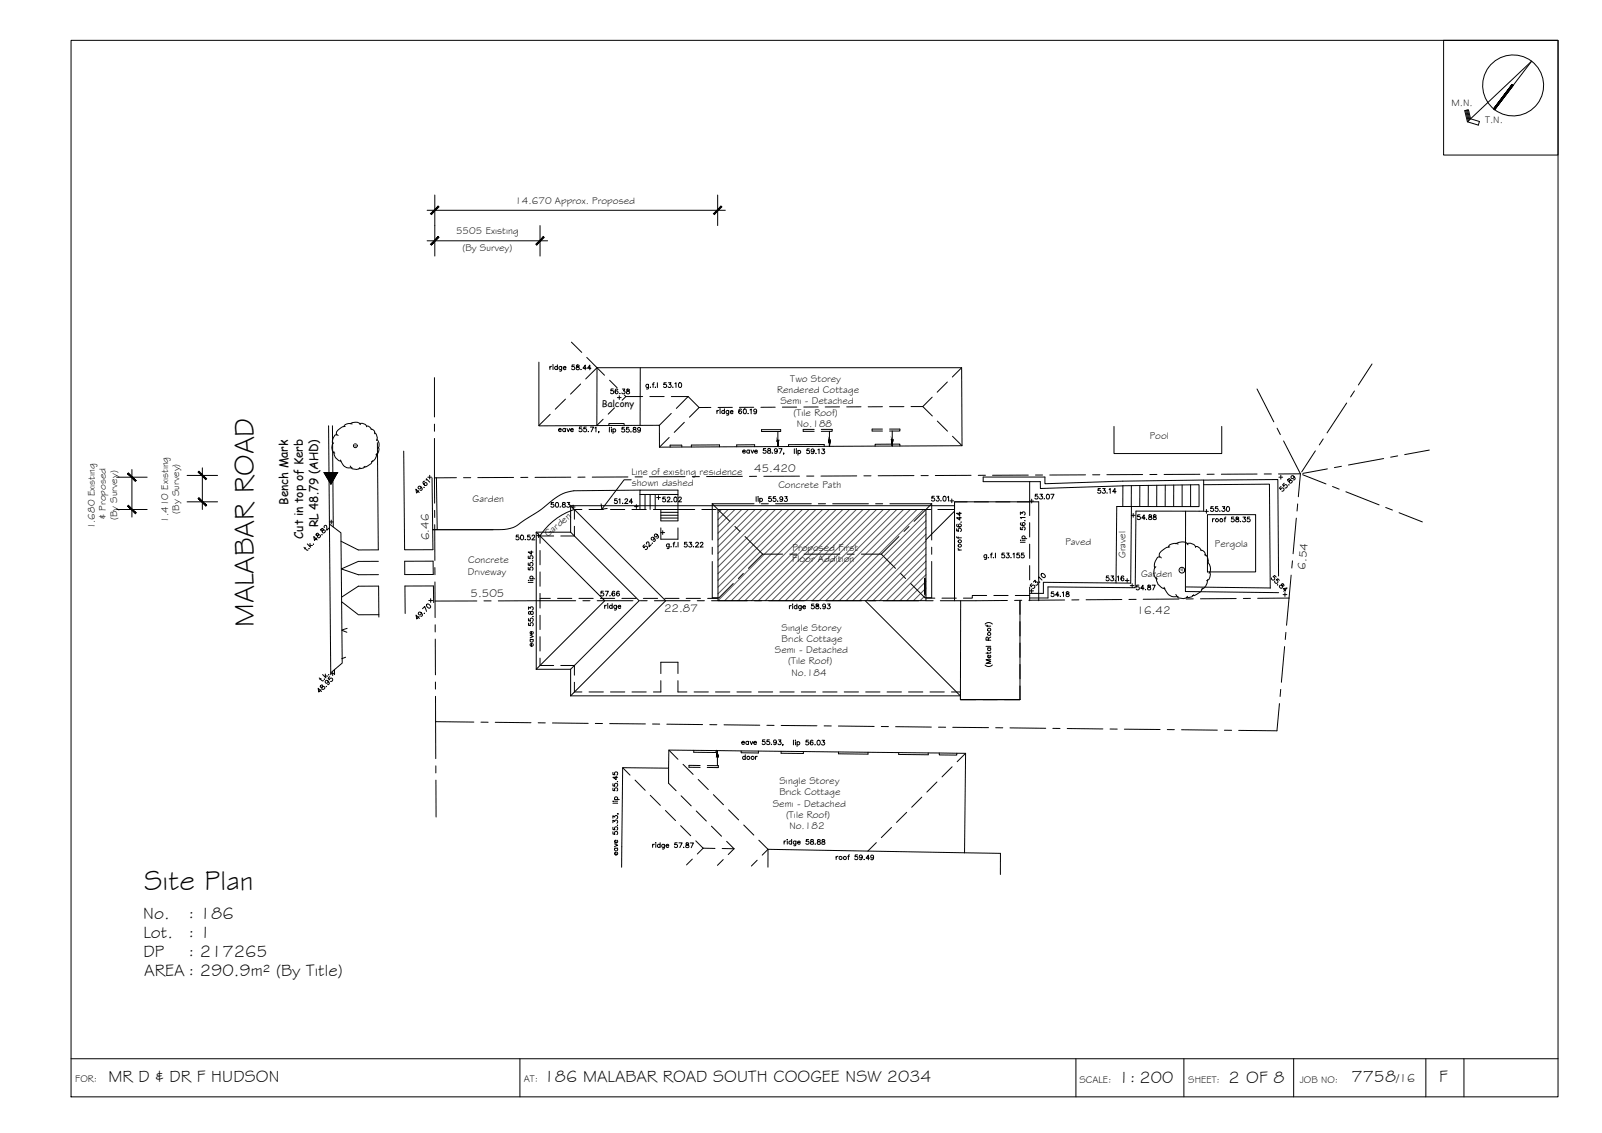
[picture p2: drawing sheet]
<svg xmlns="http://www.w3.org/2000/svg" width="420mm" height="297mm" viewBox="0 0 420 297" stroke-linecap="round" stroke-linejoin="round" font-family="sans-serif">
<!-- layer: HATCH -->
<g fill="none" stroke="#545454" stroke-width=".26">
<path d="M189.2 133.6l-.9 .9M191 133.6l-2.7 2.7M192.8 133.6l-4.5 4.4M194.5 133.6l-6.2 6.2M196.3 133.6l-8 8M198.1 133.6l-9.8 9.7M199.8 133.6l-11.5 11.5M201.6 133.6l-13.3 13.3M203.4 133.6l-15.1 15M205.1 133.6l-16.8 16.8M206.9 133.6l-18.6 18.6M208.7 133.6l-20.4 20.3"/>
<path d="M210.4 133.6l-22.1 22.1M212.2 133.6l-23.9 23.9M214 133.6l-23.9 23.9M215.7 133.6l-23.9 23.9M217.5 133.6l-23.9 23.9M219.3 133.6l-23.9 23.9M221.1 133.6l-23.9 23.9M222.8 133.6l-23.9 23.9M224.6 133.6l-23.9 23.9M226.3 133.6l-23.9 23.9M228.1 133.6l-23.9 23.9M229.9 133.6l-23.9 23.9"/>
<path d="M231.7 133.6l-23.9 23.9M233.4 133.6l-23.9 23.9M235.2 133.6l-23.9 23.9M236.9 133.6l-23.9 23.9M238.7 133.6l-23.9 23.9M240.5 133.6l-23.9 23.9M242.3 133.6l-23.9 23.9M242.9 134.7l-22.8 22.8M242.9 136.5l-21 21M242.9 138.3l-19.2 19.2M242.9 140.1l-17.5 17.4M242.9 141.8l-15.7 15.7"/>
<path d="M242.9 143.6l-13.9 13.9M242.9 145.3l-12.2 12.2M242.9 147.1l-10.4 10.4M242.9 148.9l-8.6 8.6M242.9 150.7l-6.9 6.8M242.9 152.4l-5.1 5.1M242.9 154.2l-3.3 3.3M242.9 155.9l-1.6 1.6"/>
</g>
<!-- layer: BORDER -->
<g fill="none" stroke="#000" stroke-width=".26">
<path d="M18.6 10.6h390v277h-390zM378.6 10.6h30v30.1h-30zM384.4 28.9l.7 2.8M384.6 28.9l.7 2.6M384.9 28.8l.6 2.5M392 28.8l9.7-12.8-16.8 15.9 2.8 .9 .3-1-2.3-.6-.6-2.4-.9 .2 .7 2.9M396.6 22.2l-4.9 6.3M18.6 277.6h390M136.4 277.6v10M282.2 277.6v10M310.5 277.6v10M339.3 277.6v10"/>
<path d="M374 277.6v10M383.9 277.6v10"/>
<circle cx="396.9" cy="22.4" r="8"/>
</g>
<!-- layer: EXISTING -->
<g fill="none" stroke="#000" stroke-width=".26">
<path d="M141.3 94.9v16.7l31.6-.1 .1 5.7M149.9 89.7l2.7 2.7M153.9 93.7l2.7 2.7M156.6 96.4h95.6M156.6 96.4l-3 2.9M156.6 96.4l-.1 15.1 1.7-1.6M156.6 96.4l1.9 2M159.9 99.7l1.9 2M167.9 96.4v15.2M252.2 96.4l.1 20.5-79.3 .3M252.2 96.4l-2.4 2.4M86.2 111.6l.5 65.3"/>
<path d="M87.2 111.6l.2 26.6M99 116l.2 28.2h-5.2l-4.6-2.3M105.9 118.3l.2 25.8h7.4l-.2-18.8M144.3 108.6l-3 3M148.3 104.6l-2.7 2.7M152.3 100.7l-2.7 2.6M161.2 106.9l-1.7 1.7M163.7 111.5v-.5l-4 .1v.5M164.2 104h4.4M170.4 104h3.8M175.5 114.7l-2.5 2.5M176.1 108.4l-3.2 3.1"/>
<path d="M176.1 104h4.4M178.8 117.2v-.5h-3v.5M179.5 110.7l-2.7 2.7M180.5 104l-3.1 3.1M180.5 104l2.9 2.8M183.4 106.8l-2.6 2.6M186.4 106.8h-3M188.7 117.2v-.6l-7.4 .1v.5M192.1 106.8h-3.8M197.7 106.8h-3.8M197.9 117.1v-.5h-4.7v.5M199.7 112.6h5.1v.5h-5.1z"/>
<path d="M203.3 106.8h-3.7M203.8 115.3l.2 .3M204 113.1v4l.3-1.8M205.2 106.7h3.7M213.5 112.6h-2.8v.5h2.8M214.6 106.7h-3.8M215.4 112.6h2.9v.5h-2.9M216.2 117v-.5l-9.4 .1v.5M217.3 115.3l.3 .2M217.5 113.1v3.9l.3-1.7M220.2 106.7h-3.8M225.8 106.7h-3.7"/>
<path d="M231.4 112.5h-2.7v.5h2.7M231.4 106.6l-3.7 .1M233.3 112.5h2.7v.5h-2.7M233.3 106.6h3.8M233.7 115.2l.3 .2M234 113v3.9l.3-1.7M236 116.9v-.5l-6.5 .1v.5M238.9 106.6h3.1M242 106.6l2.5 2.5M244.5 104.1l-2.5 2.5M245.8 110.4l2.7 2.6M248.5 100.2l-2.7 2.6"/>
<path d="M249.8 114.4l2.5 2.5M292.2 111.8v7.1h28.2v-7.1M86.4 137.4l3 2.3 .4 34.1-3.1 2.6M114.5 125.3l.2 13.6M150.6 133.6a16.9 16.9 0 0 0-9 6.9M150.7 138v2.5h-3.6M152.6 133.6h-1.9v2.5M154.5 133.6h3.7M160.1 133.6h3.8M165.7 133.6h3.8M167.8 133.6v-5.1h10v8M167.8 128.5l-17.3 .2a11.1 11.1 0 0 0-6.6 3.3l-2.4 1.9-3.8 2.4a8.8 8.8 0 0 1-6.1 2.5l-18.1 .1h15.8"/>
<path d="M167.8 129.6h10M169.2 129.6v4M170.5 129.6v4M171.4 133.6h10.8M171.8 129.6v4M173.3 133.6v2.9M173.3 138.4v3h4.5v-3M173.3 136.6h4.5M173.3 135.8h4.5M173.3 135.1h4.5M173.3 134.3h4.5M184.1 133.6h3.7"/>
<path d="M189.7 133.6h3.7M195.3 133.6h3.8M201 133.6h3.7M206.6 133.6h3.7M212.2 133.6h3.7M217.8 133.6h3.8M223.5 133.6h3.7M229.1 133.6h3.7M234.7 133.6h3.7M240.3 133.6h3.8M253.6 131.6h-3.3v2h-4.3M255.5 131.6h3.8"/>
<path d="M261.1 131.6h3.8M266.8 131.6h3.3M270.1 126.3v8.9M270.1 137v3.8M294.5 127.4l-21.6 .7-.1-1.8h-14.9v-1.2h16.2v1.7l20.4-.7 21.2-.3v8.2M294.5 132.8v-5.4l20-.3v5.7h-17.8M296.7 127.3v5.5M296.7 132.8h-3.8l-.2 20M296.7 132.8l-.1 20.1-23-.2v2.9h-3.5M298.9 127.3v5.5M301.2 127.2l-.1 5.6M303.4 127.2v5.6"/>
<path d="M305.6 127.2v5.6M307.8 127.2v5.6M310 127.1v5.7M310.9 134v21.1l24.5 .3M312.3 127.1v5.7M314.5 134h-16.6l-.2 20.1-22.9-.2 .1 2.9h-4.8M315.7 127.1l17.2-.2 .2 27.3M315.7 125.9l19.4-.2 .2 25.3M89.6 156.6l4.4-2.9h5.3l.1 8.1M89.6 157.8l4.4 3.4M99.2 147.2h-5.2l-4.5 2 4.5 1.5h5.3M106.1 147.1h7.5v3.5h-7.4z"/>
<path d="M113.7 158v-4.4h-7.5l.1 7.2M141.6 140.5v1.9M141.6 144.3v3.8M141.6 149.9v3.8M141.6 155.6v3.8M141.6 156.9h2.7M141.6 140.5h3.6M146.2 156.9h3.8M151.8 156.9h3.8M157.5 156.9h3.7M163.1 156.9h3.7M168.7 156.9h3.8"/>
<path d="M174.3 156.9h3.8M180 156.9h3.7M185.6 156.9h2.7M242.9 156.8h2.3M247 156.8h3.8M258.8 156.1h-3.8v.7h-2.3M260.7 156.1h3.7M266.3 156.1h3.8M267.5 157.5v3.6M270.1 142.7v3.7M270.1 148.3v3.7M270.1 153.9v3.6"/>
<path d="M310.9 153.9l22.3 .2M87.7 175.6v1.3M89.6 172.7h.1M89.7 165.2l1.3 .6M90.6 172.3l-.8 .3M91 164.7l-1.3 .5M99.4 161.2h-5.3M141.6 161.3v3.8M141.6 166.9v3.8M141.6 172.5v2h3.6M147.1 174.5h3.6v2.5M150.7 178.9v2.5h1.9"/>
<path d="M173.3 176.6v-3h4.5v3M173.3 178.4v3h-1.9M177.8 178.4v3h2.4M267.5 163v3.7M267.5 168.6v3.7M267.5 174.2v3.8M267.5 179.8v3.6h-4.1M154.5 181.4h3.7M160.1 181.4h3.8M165.7 181.4h3.8M175.4 196.7l2.4 2.4M182 196.7v.5l5.8 .1v-.5"/>
<path d="M182 181.4h3.8M187.6 181.4h3.8M187.9 198.5l.3-1.7v3.9M188.1 198.3h.2l.1 .2M193.3 181.4h3.7M194.4 196.9h4.5M198.9 181.4h3.8M204.5 181.4h3.8M204.9 197v.5h5.8v-.5M210.1 181.4h3.8M215.8 181.4h3.7M219.9 197.1v.5l7.8 .1v-.5"/>
<path d="M221.4 181.4h3.8M227 181.4h3.8M232.6 181.4h3.8M235.7 197.3v.5l7.7 .1v-.5M238.3 181.4h3.7M243.9 181.4h3.8M246.3 197.4v.5l4.6 .1 .1-.5M249.5 181.4h2.4v2h4.1M253.2 197.5l-2.2 2.2M257.8 183.4h3.8M163.3 201.3l1.9 1.9M166.6 204.5l2.6 2.7"/>
<path d="M170.5 208.5l2.7 2.7M174.5 212.5l2.7 2.6M175.4 201.4v4l1.9 1.9M178.5 216.5l2.7 2.6M178.6 208.6l2.7 2.7M179.1 200.4l2.7 2.6M182.6 212.6l2.7 2.7M183.1 204.4l2.7 2.6M183.6 200.7h-2.9v.5h2.9M185.5 200.7h2.9v.5h-2.9M186.6 216.6l2.6 2.6M187.1 208.3l2.6 2.7"/>
<path d="M191.1 212.3l2.6 2.7M195.1 216.3l2.6 2.6M233.8 216.9l-2.7 2.7M237.8 213l-2.7 2.6M241.8 209l-2.7 2.6M245.7 205l-2.6 2.7M249.7 201l-2.6 2.7M181.6 225.2l-1.5 1.6M182.5 220.4l1.9 2M184.4 222.4h3.1M184.4 222.4l-1.5 1.5M189.4 222.5h3.1"/>
<path d="M189.7 225.4l-1.5 1.5M190.6 220.6l1.9 1.9M192.5 222.5l-1.5 1.5M198.6 225.5l-1.5 1.5M199 220.3l2.4 2.4M201.4 222.7l51.6 .9M201.4 222.7v4.6M201.4 222.7l-1.5 1.5M229.8 220.9l-2.2 2.2M253 223.6l.2-26.1-54.3-.6v.5h-4.5v-.5l-19-.2v4.7l-12.1-.1-.3 26.1M253 223.6l9.4 .1v5.6"/>
</g>
<!-- layer: ROOFPLAN EXIST. -->
<g fill="none" stroke="#000" stroke-width=".26">
<path d="M140.6 139.5v36M140.6 139.5h9.1M140.6 139.5l18 18-18 18M149.7 132.6v6.9M149.7 132.6h100.6M149.7 139.5l17.9 18-17.9 18M149.7 132.6l24.9 24.9-24.9 24.9M250.3 134l-7.4 7.5M226.9 157.5l25 24.9M252 157.5l-.1 25.9h15.6v-25.9M272.4 157.5v-25.9h-22.1v25.9M140.6 175.5h9.1"/>
<path d="M149.7 175.5v6.9M149.7 182.4h102.2M251.9 183.4h15.6"/>
</g>
<!-- layer: NEWWORK -->
<path d="M188.3 133.6h54.6v23.9h-54.6z" fill="none" stroke="#000" stroke-width=".26"/>
<!-- layer: STAIRS -->
<path d="M242.6 155.8v-4.2v4.2" fill="none" stroke="#000" stroke-width=".26"/>
<!-- layer: BOUNDARY -->
<g fill="none" stroke="#000" stroke-width=".26">
<path d="M113.9 99v10.3M359.8 95.4l-3.5 5.5M113.9 111.2v1.9M113.9 114.9v10.4M329.7 102l4.4 8.6M334.9 112.3l.9 1.6M336.6 115.6l4.5 8.6M345 118.2l-3.6 5.5M347 115.1l-1 1.5M353.2 105.7l-5.1 7.8M355.2 102.5l-1 1.6M366.6 119.5l-1.9 .4"/>
<path d="M374.9 118l-6.5 1.2M113.9 125.3l.1 6.6M114 133.8v1.9M114 137.6l.1 9.3M119.7 125.2l-5.8 .1M121.6 125.2h1.9M134.7 125.2h-9.4M138.4 125.2h-1.8M149.7 125.1l-9.4 .1M153.4 125.1h-1.8M164.7 125l-9.4 .1M166.6 125h1.9"/>
<path d="M179.7 125h-9.4M181.6 125h1.8M194.7 124.9h-9.4M198.4 124.9h-1.8M209.7 124.8l-9.4 .1M211.6 124.8h1.9M224.7 124.8h-9.4M226.6 124.7h1.8M239.7 124.7h-9.4M241.6 124.7h1.8M254.7 124.6l-9.4 .1M258.5 124.6h-1.9"/>
<path d="M269.7 124.6h-9.4M271.6 124.5h1.8M284.7 124.5h-9.4M286.6 124.5h1.8M299.7 124.4l-9.4 .1M303.4 124.4h-1.8M314.7 124.3l-9.4 .1M318.4 124.3h-1.8M329.7 124.3h-9.4M331.6 124.3h1.8M340 135.8l-.9 9.4M340.3 132.1l-.1 1.9"/>
<path d="M341.1 124.2l-5.8 .1M341.1 124.2l-.6 6M341.6 124.5l6.2 2.4M348.1 122.9l-6.4 1.2M349.5 127.5l1.7 .7M351.8 122.3l-1.8 .3M353 128.9l8.7 3.5M362.9 120.2l-9.2 1.7M363.4 133l1.8 .7M366.9 134.4l6.1 2.4M114.1 148.8v1.9M114.1 152.6v9.3"/>
<path d="M125.1 157.6h-11M126.9 157.5h1.9M151 157.5h-20.3M152.9 157.5h1.8M156.6 157.5h9.4M167.9 157.5h1.8M171.6 157.5h9.4M182.9 157.5h1.8M186.6 157.5h9.4M197.9 157.5h1.8M201.6 157.5h9.4M212.9 157.5h1.8"/>
<path d="M216.6 157.5h9.4M227.9 157.5h1.9M231.6 157.5h9.4M242.9 157.5h1.8M264.2 157.4l-17.6 .1M268 157.4h-1.9M279.2 157.3l-9.4 .1M283 157.3h-1.9M294.2 157.2h-9.4M298 157.1l-1.9 .1M309.2 157l-9.4 .1M313 157h-1.9"/>
<path d="M324.2 156.9l-9.4 .1M328 156.9h-1.9M338.1 156.8l-8.3 .1M338.6 150.8l-1.2 13.1M339 147l-.2 1.9M114.1 163.8v1.9M114.2 167.5v9.4M114.2 178.8v1.9M336.9 169.5l-.8 9.4M337.3 165.8l-.2 1.9M114.2 182.6v6.6M114.2 189.2l10.1 .1"/>
<path d="M114.2 189.2l.1 9.7M126.1 189.3h1.9M129.9 189.4l9.4 .1M141.1 189.5h1.9M144.9 189.5l9.4 .1M156.1 189.7h1.9M159.9 189.7l9.4 .1M171.1 189.8h1.9M174.9 189.9l9.4 .1M186.1 190h1.9M189.9 190l9.4 .1M201.1 190.2h1.9"/>
<path d="M204.9 190.2l9.4 .1M216.1 190.3h1.9M219.9 190.3l9.4 .2M231.1 190.5h1.9M234.9 190.5l9.4 .1M246.1 190.6l1.9 .1M249.9 190.7l9.4 .1M261.1 190.8h1.9M264.9 190.8l9.4 .1M276.1 191h1.9M279.9 191l9.3 .1M291.1 191.1h1.9"/>
<path d="M294.9 191.2l9.4 .1M306.1 191.3h1.9M309.9 191.3l9.4 .1M321.1 191.4l1.9 .1M335.6 184.5l-.7 7.1-10-.1M335.9 180.7l-.2 1.9M114.3 200.8v1.8M114.3 204.5l.1 9.7"/>
</g>
<!-- layer: ROOFPLAN NEW -->
<g fill="none" stroke="#000" stroke-width=".26">
<path d="M186.8 132.1h11M186.8 132.1v9.5M186.8 132.1l4.6 4.6M192.8 138l1.3 1.3M199.7 132.1h1.8M203.4 132.1h9.4M214.6 132.1h1.9M218.4 132.1h9.4M229.6 132.1h1.9M233.4 132.1h11M238.4 138l-1.3 1.3M244.4 132.1v9.5"/>
<path d="M244.4 132.1l-4.7 4.6M186.8 143.5v1.8M186.8 147.2v9.5h1.8l3.7-3.7M195 150.3l-1.4 1.4M195.4 140.7l4.6 4.6M200 145.3l-3.7 3.7M200 145.3h5.3M207.1 145.3h1.9M210.9 145.3h9.4M222.2 145.3h1.8M225.9 145.3h5.2M231.1 145.3l3.8 3.7"/>
<path d="M235.8 140.7l-4.7 4.6M236.2 150.3l1.3 1.4M244.4 143.5v1.8M244.4 147.2v9.5h-1.8l-3.7-3.7"/>
</g>
<!-- layer: 0 -->
<path d="M157.7 132.1l.1 1.4 1.4-.2M165.5 125.8h-1.8l-5.9 7.7" fill="none" stroke="#000" stroke-width=".26"/>
<!-- layer: BORDER -->
<g fill="#000" stroke="#000" stroke-width=".26">
<path d="M396.8 22.4l-4.8 6.4-.2-.2zM396.8 22.4l-4.8 6.4z"/>
<path d="M396.6 22.2l-4.8 6.4 5-6.2zM396.6 22.2l-4.8 6.4z"/>
</g>
<!-- layer: DIMENSION -->
<path d="M112 55.1h78.2M114 51.1v16M141.6 59.1v8M188.2 51.1v8M112 63.1h31.6M30.6 133.6h8M30.6 125.1h8M34.6 123.1v12.5M49.1 131.6h8M49.1 124.6h8M53.1 122.7v10.9" fill="none" stroke="#000" stroke-width=".26"/>
<!-- layer: 0 -->
<g fill="#000" stroke="#000" stroke-width=".26">
<path d="M114.9 54l-1.8 2.2 2-2zM112.9 56l2-2-1.8 2.2z"/>
<path d="M187.1 56l.2 .2 1.8-2.2zM189.1 54l.2 .2-2 2z"/>
<path d="M114.9 62l-1.8 2.2 2-2zM112.9 64l2-2-1.8 2.2z"/>
<path d="M140.5 64l.2 .2 1.8-2.2zM142.5 62l.2 .2-2 2z"/>
<path d="M33.7 132.5l-.2 .2 2.2 1.8zM33.5 132.7l2.2 1.8-.2 .2z"/>
<path d="M33.5 124.2l2 2 .2-.2zM33.7 124l2 2-2.2-1.8z"/>
<path d="M52 130.7l2.2 1.8-2-2zM52 130.7l2.2 1.8-.2 .2z"/>
<path d="M52 123.8l2 1.9 .2-.2zM52 123.8l.2-.3 2 2z"/>
</g>
<!-- layer: VEGE_01 -->
<g fill="none" stroke="#000" stroke-width=".26">
<circle cx="93.2" cy="116.9" r=".5"/>
<circle cx="310" cy="149.5" r=".75"/>
</g>
<!-- layer: BLD_01 -->
<path d="M316.7 134.9h12.6v15h-12.6z" fill="none" stroke="#000" stroke-width=".26"/>
<!-- layer: VEGSPREAD -->
<g fill="none" stroke="#000" stroke-width=".26">
<path d="M87.5 116.1a1.77 1.77 0 0 0 .3 2.7M87.6 118.4a2.4 2.4 0 0 0 1.9 2.5M88.7 114.2l-.2-.2-.7 .1a2.16 2.16 0 0 0-.5 2.2M90.5 111.8a2.72 2.72 0 0 0-2.3 1.9l.1 .3M91.8 111.1l.3-.2a1.68 1.68 0 0 1 2.4 .4M92.4 111.2l-.6-.2a1.43 1.43 0 0 0-1.6 .8M94.3 111.1a1.43 1.43 0 0 1 1.8 .6l.1 .2M96.2 111.7l.9 .4 .3 .5M97.3 112.5a1.03 1.03 0 0 1 1 1.2M98.2 113.4a1.61 1.61 0 0 1 .5 2.1M98.8 118.9a2.15 2.15 0 0 1-1.4 2.2M98.9 115.1a1.81 1.81 0 0 1 .2 2.4"/>
<path d="M99.2 117.3a1.34 1.34 0 0 1-.6 1.8M89.3 120.6l.1 .3a2.43 2.43 0 0 0 3 1.8M91.8 122.2a1.29 1.29 0 0 0 1.7 .9l.6-.1 .3-.4M95.8 122.3a1.72 1.72 0 0 1-1.7 .5M97.7 120.8a2.63 2.63 0 0 1-2.3 1.6M303.2 148.6a2.16 2.16 0 0 0 .3 3.2M303.2 151.3a3 3 0 0 0 2.3 3.1M304.6 146.3l-.2-.3h-.6a2.5 2.5 0 0 0-.9 2.9M305.3 154l.1 .4a2.96 2.96 0 0 0 3.6 2M306.8 143.4a3.1 3.1 0 0 0-2.7 1.7v.9M308.3 142.6a3.1 3.1 0 0 1 3-.2l.3 .4M308.4 155.8l.6 .9a2 2 0 0 0 2.5-.4"/>
<path d="M309 142.6h-.3a1.86 1.86 0 0 0-2.3 .8M311.3 142.6a1.7 1.7 0 0 1 2.2 .6l.1 .3M313.1 155.9a1.9 1.9 0 0 1-2 .7M313.6 143.2a1.66 1.66 0 0 1 1.5 1.2M314.9 144.2a1.25 1.25 0 0 1 1.2 1.5M315.4 154.2a3.2 3.2 0 0 1-2.7 1.9M316 145.3a1.92 1.92 0 0 1 .7 2.5M316.7 152a2.59 2.59 0 0 1-1.6 2.5M316.8 147.4a2.18 2.18 0 0 1 .3 2.9M317.3 150a1.63 1.63 0 0 1-.8 2.2"/>
</g>
<!-- layer: VEGE_01 -->
<g fill="none" stroke="#b88a5c" stroke-width=".26">
<path d="M93 116.9h.1M93.1 116.9h.1M93.2 116.9h.1M93.2 116.8h.1M93.3 117h.1M93.3 116.9h.1M93.3 116.7h.1M93.4 116.9h.1M309.7 149.5h.1M309.8 149.5h.1M309.9 149.5h.1M310 149.5h.1"/>
<path d="M310 149.6h.1M310.1 149.5h.1M310.1 149.7h.1M310.1 149.3h.1M310.2 149.5h.1"/>
<circle cx="93.2" cy="116.9" r=".03"/>
<circle cx="310" cy="149.5" r=".03"/>
</g>
<!-- layer: TEXT -->
<g fill="none" stroke="#000" stroke-width=".26">
<path d="M144.2 96v.9M144.7 96l-.5 .4M145 95.7h.1M145 96v.9M146.2 96.2a.4 .4 0 0 0-.6 0 .4 .4 0 0 0 0 .6 .4 .4 0 0 0 .6-.1M146.2 95.6v1.3M147.3 96.1l-.1 1.1-.4 .1M147.3 96.3a.4 .4 0 0 0-.6-.1 .4 .4 0 0 0 0 .6 .4 .4 0 0 0 .6-.1M147.7 96.4h.7a.4 .4 0 0 0-.6-.2 .4 .4 0 0 0 0 .7 .4 .4 0 0 0 .6-.2M150.7 95.7h-.6l-.1 .5a.44 .44 0 0 1 .7 0 .44 .44 0 0 1-.1 .7 .44 .44 0 0 1-.7-.2M151.2 95.8v.3l.7 .4a.41 .41 0 0 1-.4 .5 .41 .41 0 0 1-.4-.5l.8-.5-.2-.3zM152.4 96.8v.1"/>
<path d="M153.8 96.5h-.9l.6-.8v1.3M155 96.5h-.9l.6-.8v1.3M146.5 112.7h.7a.35 .35 0 0 0-.3-.4 .35 .35 0 0 0-.4 .4l.3 .4 .4-.1M148.3 112.5a.4 .4 0 0 0-.6 0 .4 .4 0 0 0 0 .5 .4 .4 0 0 0 .6 0M148.3 112.3v.9M148.7 112.3l.3 .9 .4-.9M149.7 112.7h.7a.35 .35 0 0 0-.4-.4 .35 .35 0 0 0-.3 .4l.1 .4 .6-.1M152.6 111.9h-.6l-.1 .6a.44 .44 0 0 1 .7 0 .44 .44 0 0 1-.1 .6 .44 .44 0 0 1-.6-.1M153.8 112h-.6l-.1 .5a.44 .44 0 0 1 .7 0 .44 .44 0 0 1-.1 .6 .44 .44 0 0 1-.7-.1M154.3 113.1h.1M154.8 112h.9l-.6 1.2M156 112.2l.3-.2v1.2"/>
<path d="M157.1 113.2l-.1 .3M159.8 112v1.3M160.3 112.1h.1M160.4 112.4v.9M160.8 112.6a.4 .4 0 0 1 .6-.1 .4 .4 0 0 1 0 .6 .4 .4 0 0 1-.6 0M160.8 112.4v1.3M163.8 112h-.6l-.1 .6a.44 .44 0 0 1 .7 0 .44 .44 0 0 1-.1 .6 .44 .44 0 0 1-.7-.2M164.9 112h-.6v.6a.45 .45 0 0 1 .7 0 .45 .45 0 0 1-.1 .6 .45 .45 0 0 1-.7-.2M165.5 113.2h.1M166.1 112.1v.4a.51 .51 0 0 1 .6 .1 .51 .51 0 0 1 0 .7l-.6-.1a.52 .52 0 0 1 .1-.6 .52 .52 0 0 1 .5-.1v-.4zM168 112.5a.39 .39 0 0 1-.5 .3 .39 .39 0 0 1-.2-.6 .39 .39 0 0 1 .6 0l-.1 1.1-.5-.2M170.1 100.7l-.1 1.2-.4 .1"/>
<path d="M170.1 100.9a.39 .39 0 0 0-.6 0 .39 .39 0 0 0 0 .6 .39 .39 0 0 0 .6-.1M170.6 101.5h.1M171.1 100.7h.4M171.6 100.3l-.3 .3v1M171.9 101.5h.1M172.4 100.3v1.3M174.7 100.3h-.6v.6a.44 .44 0 0 1 .6 0 .44 .44 0 0 1 0 .6 .44 .44 0 0 1-.7-.1M175.3 100.3h.7l-.4 .5a.42 .42 0 0 1 .3 .7 .42 .42 0 0 1-.7-.1M176.5 101.5h.1M177 100.6l.3-.3v1.3M178.1 100.4l.2-.1a.6 .6 0 0 1 .5 .7 .6 .6 0 0 1-.7 .5l-.1-.5zM188 107.6v.8"/>
<path d="M188.5 107.6h-.3l-.2 .3M188.8 107.2h.1M188.9 107.6v.8M190 107.8a.39 .39 0 0 0-.6-.1 .39 .39 0 0 0 0 .6 .39 .39 0 0 0 .6 0M190 107.2v1.2M191.1 107.6v1.1l-.5 .1M191.1 107.8a.4 .4 0 0 0-.6-.1 .4 .4 0 0 0 0 .6 .4 .4 0 0 0 .6 0M191.5 108h.7a.35 .35 0 0 0-.3-.4 .35 .35 0 0 0-.4 .4l.3 .5 .4-.2M194.5 107.4l-.1-.1a.57 .57 0 0 0-.7 .5 .57 .57 0 0 0 .6 .6 .39 .39 0 0 0 0-.7 .39 .39 0 0 0-.6 .3M194.8 118.3h.7a.39 .39 0 0 0-.6-.3 .39 .39 0 0 0-.1 .6l.3 .2 .4-.2M195.1 107.3a.6 .6 0 0 1 .7 .5 .6 .6 0 0 1-.5 .7l-.4-.6zM196.2 108.4h.1"/>
<path d="M196.5 118.2a.39 .39 0 0 0-.5-.1 .39 .39 0 0 0 0 .6 .39 .39 0 0 0 .5-.1M196.5 118v.8M196.7 107.5l.3-.3v1.3M197 118l.3 .8 .4-.8M197.9 118.4h.7a.39 .39 0 0 0-.5-.4 .39 .39 0 0 0-.1 .7l.2 .1 .4-.1M198.4 107.7a.39 .39 0 0 1-.5 .3 .39 .39 0 0 1-.2-.6 .39 .39 0 0 1 .7 0l-.1 1.1-.6-.2M200.8 117.6h-.6v.5a.44 .44 0 0 1 .6 0 .44 .44 0 0 1 0 .7 .44 .44 0 0 1-.7-.2M201.4 117.7v.3a.51 .51 0 0 1 .6 .2 .51 .51 0 0 1 0 .6h-.6a.51 .51 0 0 1 0-.6 .51 .51 0 0 1 .6-.2v-.3zM202.6 118.7v.1M203.9 118a.38 .38 0 0 1-.6 .3 .38 .38 0 0 1-.1-.6 .38 .38 0 0 1 .6 .1l-.1 1-.6-.1M204.3 117.6h.8l-.6 1.3M205.6 118.8l-.1 .3"/>
<path d="M208.3 117.7v1.2M208.8 117.7h.1M208.9 118.1v.8M209.3 118.3a.4 .4 0 0 1 .6-.1 .4 .4 0 0 1 0 .6 .4 .4 0 0 1-.6-.1M209.3 118.1v1.2M212.3 117.7h-.6l-.1 .5a.44 .44 0 0 1 .7 0 .44 .44 0 0 1-.1 .7 .44 .44 0 0 1-.7-.2M213.5 118.1a.39 .39 0 0 1-.5 .4 .39 .39 0 0 1-.2-.7 .39 .39 0 0 1 .7 .1v.2a.58 .58 0 0 1-.5 .8l-.2-.1M214 118.8v.1M214.5 117.9l.3-.2v1.2M215.6 117.7h.6l-.3 .5a.42 .42 0 0 1 .3 .7 .42 .42 0 0 1-.7-.2M145.2 131.7h-.6l-.1 .6a.44 .44 0 0 1 .7-.1 .44 .44 0 0 1-.1 .7 .44 .44 0 0 1-.6-.1M145.8 131.8a.57 .57 0 0 1 .7 .6 .57 .57 0 0 1-.7 .5l-.1-.4z"/>
<path d="M146.9 132.9h.1M147.6 131.8v.4l.7 .4a.41 .41 0 0 1-.4 .4 .41 .41 0 0 1-.4-.4l.7-.6v-.2zM148.8 131.7h.6l-.3 .5a.42 .42 0 0 1 .3 .7 .42 .42 0 0 1-.8-.1M161.8 130.8h-.6v.5a.44 .44 0 0 1 .6 0 .44 .44 0 0 1-.1 .7 .44 .44 0 0 1-.6-.2M162.3 131l.3-.2v1.2M163.3 131.9l.1 .1M163.9 131.1l.1-.3h.4l.2 .3-.8 .9h.9M165.9 131.6h-.9l.6-.8v1.2M174.5 130.3h-.6l-.1 .6a.43 .43 0 0 1 .7 0 .43 .43 0 0 1-.1 .6 .43 .43 0 0 1-.6-.2M175 130.6l.1-.2 .4-.1 .2 .4-.8 .9h.9M176.2 131.5h.1M176.9 130.4a.58 .58 0 0 1 .7 .6 .58 .58 0 0 1-.7 .5l-.2-.5z"/>
<path d="M178 130.6l.1-.2 .4-.1 .2 .4-.8 .9h.9M198.3 130.2v1.3M198.8 130.3h.1M198.8 130.6v.9M199.3 130.8a.4 .4 0 0 1 .6-.1 .4 .4 0 0 1 0 .6 .4 .4 0 0 1-.6 0M199.3 130.6v1.3M202.2 130.2h-.6v.6a.44 .44 0 0 1 .7 0 .44 .44 0 0 1-.1 .6 .44 .44 0 0 1-.7-.2M203.4 130.2h-.6v.6a.44 .44 0 0 1 .6 0 .44 .44 0 0 1 0 .6 .44 .44 0 0 1-.7-.2M204 131.4h.1M205.3 130.6a.39 .39 0 0 1-.5 .4 .39 .39 0 0 1-.2-.6 .39 .39 0 0 1 .6 0l-.1 1-.5-.1M205.8 130.2h.7l-.4 .5a.41 .41 0 0 1 .3 .7 .41 .41 0 0 1-.7-.2M245 130.1h-.6v.6a.45 .45 0 0 1 .7-.1 .45 .45 0 0 1-.1 .7 .45 .45 0 0 1-.7-.2"/>
<path d="M245.6 130.1h.7l-.4 .5a.41 .41 0 0 1 .3 .7 .41 .41 0 0 1-.7-.2M246.8 131.2v.1M247.5 130.2a.62 .62 0 0 1 .7 .4 .62 .62 0 0 1-.4 .8l-.4-.3zM248.5 130.4l.3-.3v1.3M250.9 138.6v.6l.5 .1a.45 .45 0 0 1 0-.7 .45 .45 0 0 1 .7 .1 .45 .45 0 0 1-.2 .6M251.1 137.4l-.2 .1a.58 .58 0 0 0 .6 .7 .58 .58 0 0 0 .6-.7 .4 .4 0 0 0-.7 .1 .4 .4 0 0 0 .3 .5M251.7 135.5v.8l-.8-.5h1.2M251.7 134.3v.9l-.8-.6h1.2M252.1 136.8l-.1 .1M267.6 138.2v.6l.5 .1a.44 .44 0 0 1 0-.7 .44 .44 0 0 1 .7 .1 .44 .44 0 0 1-.2 .7M267.6 134.9v-.6l.5 .3a.41 .41 0 0 1 .7-.3 .41 .41 0 0 1-.2 .7M267.8 137l-.1 .1a.57 .57 0 0 0 .5 .7 .57 .57 0 0 0 .6-.6 .39 .39 0 0 0-.7 0 .39 .39 0 0 0 .3 .6"/>
<path d="M268.8 136.5h.1M268.9 135.7h-1.3l.3 .3M272.1 129.6h-.5l-.1 .5a.45 .45 0 0 1 .7 0 .45 .45 0 0 1-.1 .7 .45 .45 0 0 1-.7-.2M272.7 129.6h.7l-.4 .5a.41 .41 0 0 1 .4 .6 .41 .41 0 0 1-.8-.1M273.9 130.7v.1M274.6 129.6a.58 .58 0 0 1 .6 .6 .58 .58 0 0 1-.6 .6l-.2-.5zM275.6 129.6h.8l-.6 1.2M288.6 128.1h-.6v.5a.44 .44 0 0 1 .6 0 .44 .44 0 0 1-.1 .7 .44 .44 0 0 1-.6-.2M289.2 128.1h.7l-.4 .5a.42 .42 0 0 1 .3 .6 .42 .42 0 0 1-.7-.1M290.3 129.2l.1 .1M290.9 128.3l.3-.2v1.2M292.7 128.9h-.9l.6-.8v1.2"/>
<path d="M299 135h-.6l-.1 .5a.45 .45 0 0 1 .7 0 .45 .45 0 0 1-.1 .7 .45 .45 0 0 1-.6-.2M300.4 135.8h-.9l.6-.8v1.2M300.7 136.1l.1 .1M301.4 135v.4a.51 .51 0 0 1 .5 .2 .51 .51 0 0 1 0 .6h-.5a.52 .52 0 0 1 0-.6 .52 .52 0 0 1 .5-.2v-.4zM302.6 135v.4a.52 .52 0 0 1 .5 .2 .52 .52 0 0 1 .1 .6h-.6a.51 .51 0 0 1 0-.6 .51 .51 0 0 1 .6-.2v-.4zM318 136v.8M318.2 132.8h-.6l-.1 .6a.44 .44 0 0 1 .7 0 .44 .44 0 0 1-.1 .6 .44 .44 0 0 1-.6-.2M318.5 136l-.5 .3M319.4 132.8h-.6l-.1 .6a.44 .44 0 0 1 .7 0 .44 .44 0 0 1-.1 .6 .44 .44 0 0 1-.6-.2M319.9 134h.1M320.6 132.8h.6l-.3 .5a.42 .42 0 0 1 .3 .7 .42 .42 0 0 1-.8-.2M321.1 136h.4"/>
<path d="M321.5 135.6l-.3 .2v1M321.8 132.9a.58 .58 0 0 1 .7 .5 .58 .58 0 0 1-.7 .6l-.1-.5zM323.6 135.6h-.6v.5a.44 .44 0 0 1 .6 0 .44 .44 0 0 1-.1 .6 .44 .44 0 0 1-.6-.1M324.2 135.6v.4a.5 .5 0 0 1 .6 .1 .5 .5 0 0 1 0 .7h-.6a.5 .5 0 0 1 0-.7 .5 .5 0 0 1 .6-.1v-.4zM325.3 136.7l.1 .1M326 135.6h.7l-.4 .5a.42 .42 0 0 1 .3 .6 .42 .42 0 0 1-.7-.1M327.8 135.6h-.6l-.1 .5a.44 .44 0 0 1 .7 0 .44 .44 0 0 1-.1 .6 .44 .44 0 0 1-.6-.1M136 140.3h-.6v.5a.45 .45 0 0 1 .6 0 .45 .45 0 0 1 0 .7 .45 .45 0 0 1-.7-.2M136.7 140.3a.57 .57 0 0 1 .6 .6 .57 .57 0 0 1-.6 .6l-.2-.5zM137.7 141.4l.1 .1M138.6 152.2h.1M138.5 148.8v.6h.6a.45 .45 0 0 1 0-.6 .45 .45 0 0 1 .6 0 .45 .45 0 0 1-.1 .7"/>
<path d="M138.5 147.6v.6h.6a.44 .44 0 0 1-.1-.6 .44 .44 0 0 1 .7 0 .44 .44 0 0 1-.1 .7M138.5 145.8v.6h.6a.44 .44 0 0 1 0-.6 .44 .44 0 0 1 .6 .1 .44 .44 0 0 1-.1 .6M138.5 152.7h1.3M138.6 159.8v-.7l.5 .4a.42 .42 0 0 1 .7-.3 .42 .42 0 0 1-.2 .7M139 152.2h.8M139 151.7h1.2M139 140.3h-.6v.5a.44 .44 0 0 1 .6 0 .44 .44 0 0 1-.1 .7 .44 .44 0 0 1-.6-.2M139.1 151.7a.39 .39 0 0 1 0-.5 .39 .39 0 0 1 .6 0 .39 .39 0 0 1-.1 .5M139.4 144.4v.9l-.9-.6h1.3M139.5 140.6l.3-.3 .4 .2-.7 1h.8M139.7 147h.1M158.2 155h-.5l-.1 .5a.45 .45 0 0 1 .7 0 .45 .45 0 0 1-.1 .7 .45 .45 0 0 1-.7-.2"/>
<path d="M158.6 158.7v.8M158.7 155h.9l-.6 1.2M159.1 158.7l-.5 .3M159.3 158.3h.1M159.4 158.7v.8M160 156.1v.1M160.6 158.9a.4 .4 0 0 0-.6-.1 .4 .4 0 0 0 0 .6 .4 .4 0 0 0 .6-.1M160.6 158.3v1.2M161.2 155.2v-.1a.61 .61 0 0 0-.8 .4 .61 .61 0 0 0 .5 .7 .39 .39 0 0 0 .4-.3 .39 .39 0 0 0-.4-.4 .39 .39 0 0 0-.4 .3M161.7 158.7l-.1 1.1-.5 .1M161.7 158.9a.4 .4 0 0 0-.6-.1 .4 .4 0 0 0 0 .6 .4 .4 0 0 0 .6-.1M162.1 159h.7a.42 .42 0 0 0-.6-.1 .42 .42 0 0 0 0 .6 .42 .42 0 0 0 .6-.2"/>
<path d="M162.4 155.2v-.1a.58 .58 0 0 0-.7 .5 .58 .58 0 0 0 .6 .6 .39 .39 0 0 0 0-.7 .39 .39 0 0 0-.6 .3M175.5 142.6l-.1 1.1-.4 .1M175.5 142.8a.4 .4 0 0 0-.6-.1 .4 .4 0 0 0 0 .6 .4 .4 0 0 0 .6-.1M176 143.3l.1 .1M176.5 142.6h.4M177 142.2l-.3 .2v1M177.3 143.3v.1M177.8 142.2v1.2M180.2 142.2h-.7v.5a.44 .44 0 0 1 .7 0 .44 .44 0 0 1-.1 .7 .44 .44 0 0 1-.7-.2M180.7 142.2h.7l-.4 .4a.42 .42 0 0 1 .4 .7 .42 .42 0 0 1-.8-.1M181.9 143.3v.1M182.5 142.5l.2-.3 .5 .2-.8 1h.8"/>
<path d="M183.6 142.5l.3-.3 .5 .2-.8 1h.8M207 158.8v.8M207.5 158.8l-.5 .3M207.8 158.4h.1M207.9 158.8v.8M209 159a.4 .4 0 0 0-.6-.1 .4 .4 0 0 0 0 .6 .4 .4 0 0 0 .6-.1M209 158.4v1.2M210.1 158.8v1.1l-.5 .1M210.1 159a.4 .4 0 0 0-.5-.1 .4 .4 0 0 0 0 .6 .4 .4 0 0 0 .5-.1M210.6 159.1h.7a.42 .42 0 0 0-.7-.2 .42 .42 0 0 0 0 .7 .42 .42 0 0 0 .7-.2M213.5 158.4h-.6l-.1 .5a.45 .45 0 0 1 .7 0 .45 .45 0 0 1-.1 .6 .45 .45 0 0 1-.6-.1M214.1 158.4v.4a.51 .51 0 0 1 .6 .1 .51 .51 0 0 1 0 .6h-.7v-.4l.7-.4v-.3z"/>
<path d="M215.2 159.5h.1M216.5 158.8a.38 .38 0 0 1-.5 .3 .38 .38 0 0 1-.2-.7 .38 .38 0 0 1 .7 .1l-.2 1-.5-.1M217.1 158.4h.6l-.4 .4a.42 .42 0 0 1 .4 .7 .42 .42 0 0 1-.8-.1M250.9 140.7l.2 .3h1M251.3 143.7l.4 .5M251.3 144.2h.8M251.3 140.8v.4M258.8 145.4l-.1 1.2h-.5M258.8 145.6a.4 .4 0 0 0-.6-.1 .4 .4 0 0 0 0 .6 .4 .4 0 0 0 .6 0M259.2 146.1l.1 .1M259.8 145.4h.4M260.3 145l-.3 .3v1"/>
<path d="M260.5 146.1l.1 .1M261.1 145v1.3M263.4 145h-.6l-.1 .6a.45 .45 0 0 1 .7-.1 .45 .45 0 0 1-.1 .7 .45 .45 0 0 1-.6-.2M264 145h.7l-.4 .5a.41 .41 0 0 1 .3 .7 .41 .41 0 0 1-.7-.2M265.1 146.1l.1 .1M265.7 145.3l.3-.3v1.3M267.3 145h-.6v.6a.44 .44 0 0 1 .6 0 .44 .44 0 0 1 0 .6 .44 .44 0 0 1-.7-.2M267.7 141.7h.1M267.6 142.2h1.3M268 141.6h.9M268 141.2h1.3M268.2 141.2a.4 .4 0 0 1 0-.6 .4 .4 0 0 1 .6 0 .4 .4 0 0 1-.1 .6"/>
<path d="M268.5 145h-.6v.6a.45 .45 0 0 1 .6-.1 .45 .45 0 0 1 0 .7 .45 .45 0 0 1-.7-.2M276.4 155.2h-.6l-.1 .5a.44 .44 0 0 1 .7 0 .44 .44 0 0 1-.1 .6 .44 .44 0 0 1-.6-.1M277.7 156h-.9l.6-.8v1.2M278.1 156.3l.1 .1M278.6 155.4l.3-.2v1.2M279.7 155.2v.4l.7 .4a.41 .41 0 0 1-.4 .4 .41 .41 0 0 1-.4-.5l.8-.4-.1-.3zM290.8 151h-.6l-.1 .5a.45 .45 0 0 1 .7 0 .45 .45 0 0 1-.1 .7 .45 .45 0 0 1-.6-.2M291.4 151h.6l-.3 .5a.41 .41 0 0 1 .3 .6 .41 .41 0 0 1-.7-.1M292.5 152.1l.1 .1M293.1 151.2l.3-.2v1.3M294.7 151.2v-.1a.62 .62 0 0 0-.8 .4 .62 .62 0 0 0 .5 .8 .39 .39 0 0 0 .4-.4 .39 .39 0 0 0-.4-.4 .39 .39 0 0 0-.4 .3M298.7 153.4h-.6v.5a.44 .44 0 0 1 .6 0 .44 .44 0 0 1-.1 .7 .44 .44 0 0 1-.6-.2"/>
<path d="M300.1 154.2h-.9l.6-.8v1.3M300.4 154.5l.1 .1M301.1 153.5v.3a.5 .5 0 0 1 .6 .2 .5 .5 0 0 1 0 .6l-.7-.1v-.4l.7-.4-.2-.3zM302.2 153.4h.8l-.6 1.3M334.7 151.3l-.4-.4-.4 .3a.44 .44 0 0 1 .5 .5 .44 .44 0 0 1-.6 .4 .44 .44 0 0 1-.3-.6M335.1 153.3v.1M335.5 152.1l-.4-.4-.4 .4a.44 .44 0 0 1 .5 .4 .44 .44 0 0 1-.5 .4 .44 .44 0 0 1-.4-.5M335.6 153.6l.4-.2 .6 .2 .2-.2-.3-.3h-.3l-.1 .2 .2 .8a.44 .44 0 0 1-.5 0 .44 .44 0 0 1-.2-.5zM337.2 155l-.6-.7 1-.2-.9 .9M138.6 163.4v.5l.6 .1a.44 .44 0 0 1-.1-.7 .44 .44 0 0 1 .7 .1 .44 .44 0 0 1-.2 .7M138.6 162.2v.6h.6a.44 .44 0 0 1-.1-.6 .44 .44 0 0 1 .7 0 .44 .44 0 0 1-.2 .7M138.7 160.4v.6h.3a.52 .52 0 0 1 .2-.6 .52 .52 0 0 1 .6 0v.6a.52 .52 0 0 1-.6 0 .52 .52 0 0 1-.2-.6z"/>
<path d="M139 166.5l.9 .4-.9 .3M139 167.7h.9M139.2 167.7a.39 .39 0 0 0 0 .5 .39 .39 0 0 0 .5 0 .39 .39 0 0 0 0-.5M139.7 168.7a.4 .4 0 0 1 .1 .6 .4 .4 0 0 1-.6 0 .4 .4 0 0 1 .1-.6l.1 .7M139.7 165.6a.4 .4 0 0 1 .1 .6 .4 .4 0 0 1-.6 0 .4 .4 0 0 1 .1-.6l.1 .7M139.8 161.6h-.1M258.4 174.3a1.32 1.32 0 0 0 1.9 0M258.4 163.6a1.32 1.32 0 0 1 1.9 0M258.6 163.9l.2 .3h1M258.6 169.5h1.2M259 163.9v.4M259 171v.4"/>
<path d="M259 169.9h.8M259.2 169.9a.39 .39 0 0 0-.1 .6 .39 .39 0 0 0 .6 0 .39 .39 0 0 0 0-.6M259.2 167.8l-.1-.7-.3-.1-.2 .3v.5h1.2M259.7 171.8a.39 .39 0 0 1 .1 .6 .39 .39 0 0 1-.6 0 .39 .39 0 0 1 .1-.6l.1 .7M259.8 173h-1.2l1.2 .4-1.2 .5h1.2M259.8 170.9l-.2 .3h-1M259.8 167l-.6 .4M194.5 194.7h.7a.4 .4 0 0 0-.6-.3 .4 .4 0 0 0 .1 .7l.5-.1M195.5 198.5a.39 .39 0 0 0-.6-.1 .39 .39 0 0 0 0 .6 .39 .39 0 0 0 .6-.1M195.5 197.9v1.2M196.3 194.5a.39 .39 0 0 0-.6 0 .39 .39 0 0 0 0 .6 .39 .39 0 0 0 .6-.1M196.3 194.3v.9"/>
<path d="M196.7 194.3l.4 .9 .3-.8M197.7 194.7h.7a.39 .39 0 0 0-.5-.3 .39 .39 0 0 0-.2 .6l.3 .2 .4-.2M198.1 198.3v.8M198.6 198.3l-.5 .3M200.6 194h-.6l-.1 .5a.44 .44 0 0 1 .7 0 .44 .44 0 0 1-.1 .6 .44 .44 0 0 1-.6-.1M201.8 194h-.6l-.1 .5a.44 .44 0 0 1 .7 0 .44 .44 0 0 1-.1 .7 .44 .44 0 0 1-.6-.2M202.3 195.1l.1 .1M203.6 194.4a.38 .38 0 0 1-.5 .3 .38 .38 0 0 1-.1-.6 .38 .38 0 0 1 .6 .1l-.2 1-.5-.2M204.2 194h.6l-.3 .5a.41 .41 0 0 1 .3 .6 .41 .41 0 0 1-.7-.1M205.3 195.2l-.1 .3M208.1 194v1.3M208.6 194.1h.1"/>
<path d="M208.6 194.5v.8M209 194.6a.4 .4 0 0 1 .6 0 .4 .4 0 0 1 0 .6 .4 .4 0 0 1-.6-.1M209 194.5v1.2M212 194h-.6v.6a.44 .44 0 0 1 .6 0 .44 .44 0 0 1 0 .6 .44 .44 0 0 1-.7-.1M213.2 194.2v-.1a.58 .58 0 0 0-.7 .5 .58 .58 0 0 0 .6 .7 .39 .39 0 0 0 0-.7 .39 .39 0 0 0-.6 .3M213.7 195.2l.1 .1M214.5 194.1a.57 .57 0 0 1 .6 .6 .57 .57 0 0 1-.7 .6l-.1-.7zM215.6 194.1h.6l-.3 .5a.42 .42 0 0 1 .3 .6 .42 .42 0 0 1-.7-.1M160.7 218.1v.6h.6a.43 .43 0 0 1 0-.6 .43 .43 0 0 1 .6 .1 .43 .43 0 0 1-.1 .6M160.7 216.9v.6h.6a.44 .44 0 0 1 0-.6 .44 .44 0 0 1 .7 .1 .44 .44 0 0 1-.2 .6M160.7 215.7v-.7l.5 .4a.41 .41 0 0 1 .7-.3 .41 .41 0 0 1-.1 .7M160.7 214.5v-.6l.5 .3a.41 .41 0 0 1 .7-.3 .41 .41 0 0 1-.1 .7"/>
<path d="M160.8 210.1h.1M160.7 206.6v.7h.6a.43 .43 0 0 1 0-.7 .43 .43 0 0 1 .6 .1 .43 .43 0 0 1-.1 .7M160.7 205.5v.6h.6a.43 .43 0 0 1 0-.6 .43 .43 0 0 1 .6 0 .43 .43 0 0 1-.1 .7M160.7 202.5v.6h.6a.43 .43 0 0 1 0-.6 .43 .43 0 0 1 .6 .1 .43 .43 0 0 1-.1 .6M160.7 210.6h1.3M161.2 210.1h.8M161.2 209.6h1.2M161.3 209.6a.4 .4 0 0 1 0-.6 .4 .4 0 0 1 .6 0 .4 .4 0 0 1-.1 .6M161.6 203.5v.9l-.9-.6h1.3M162 216.3l-.1 .1M162 213.3l.2 .1M162 204.9h-.1"/>
<path d="M161.2 221.2l.8 .4-.8 .3M161.2 222.4h.8M161.3 222.4a.4 .4 0 0 0 0 .6 .4 .4 0 0 0 .6 0 .4 .4 0 0 0-.1-.6M161.8 223.4a.39 .39 0 0 1 .2 .6 .39 .39 0 0 1-.6 0 .39 .39 0 0 1 .1-.6v.7M161.8 220.3a.39 .39 0 0 1 .2 .6 .39 .39 0 0 1-.6 0 .39 .39 0 0 1 .1-.6v.7M171.2 221.3v.9M171.6 221.3l-.4 .4M171.9 221h.1M172 221.3v.9M173.1 221.5a.4 .4 0 0 0-.6 0 .4 .4 0 0 0 0 .6 .4 .4 0 0 0 .6-.1M173.1 220.9v1.3M174.3 221.4l-.1 1.1h-.5"/>
<path d="M174.3 221.5a.39 .39 0 0 0-.6 0 .39 .39 0 0 0 0 .6 .39 .39 0 0 0 .6-.1M174.7 221.7h.7a.39 .39 0 0 0-.5-.3 .39 .39 0 0 0-.2 .6l.4 .2 .3-.2M177.6 221h-.6l-.1 .5a.44 .44 0 0 1 .7 0 .44 .44 0 0 1-.1 .6 .44 .44 0 0 1-.6-.1M178.1 221h.8l-.6 1.2M179.3 222.1l.1 .1M180 221v.4a.51 .51 0 0 1 .6 .2 .51 .51 0 0 1 0 .6l-.7-.1v-.4l.7-.4-.2-.3zM181 221h.9l-.6 1.2M205.7 220.5l-.1 .8M206.1 220.5h-.3l-.1 .3M206.4 220.1h.1M206.5 220.5v.8M207.6 220.7a.39 .39 0 0 0-.6-.1 .39 .39 0 0 0 0 .6 .39 .39 0 0 0 .6-.1"/>
<path d="M207.6 220.1v1.2M208.8 220.5l-.1 1.1-.5 .1M208.8 220.7a.4 .4 0 0 0-.6-.1 .4 .4 0 0 0 0 .6 .4 .4 0 0 0 .6-.1M209.2 220.9h.7a.38 .38 0 0 0-.6-.4 .38 .38 0 0 0-.1 .7l.3 .1 .4-.1M212.1 220.1h-.6l-.1 .5a.45 .45 0 0 1 .7 0 .45 .45 0 0 1-.1 .7 .45 .45 0 0 1-.6-.2M212.7 220.2v.3a.51 .51 0 0 1 .6 .2 .51 .51 0 0 1 0 .6l-.7-.1v-.4l.7-.4v-.2zM213.8 221.2l.1 .1M214.5 220.2v.3l.7 .5a.41 .41 0 0 1-.4 .4 .41 .41 0 0 1-.5-.4l.8-.6-.2-.3zM215.7 220.2v.3l.7 .5a.41 .41 0 0 1-.5 .4 .41 .41 0 0 1-.4-.4l.8-.6-.1-.2zM219.3 224.5v.9M219.8 224.5l-.5 .4M222.3 224.5h.4"/>
<path d="M222.8 224.1l-.3 .3v1M224.9 224.1h-.6l-.1 .6a.44 .44 0 0 1 .7 0 .44 .44 0 0 1-.1 .6 .44 .44 0 0 1-.6-.2M226.2 224.6a.39 .39 0 0 1-.6 .3 .39 .39 0 0 1-.1-.6 .39 .39 0 0 1 .6 0l.1 .3a.58 .58 0 0 1-.5 .8l-.3-.2M226.6 225.3h.1M228 225h-.9l.7-.8-.1 1.2M229.1 224.6a.38 .38 0 0 1-.5 .3 .38 .38 0 0 1-.2-.6 .38 .38 0 0 1 .7 0v.9l-.3 .2-.4-.2"/>
<circle cx="319.2" cy="136.4" r=".41"/>
<circle cx="320.3" cy="136.4" r=".41"/>
<circle cx="251.7" cy="143" r=".41"/>
<circle cx="251.7" cy="141.9" r=".41"/>
<circle cx="259.4" cy="166.2" r=".41"/>
<circle cx="259.4" cy="165.1" r=".41"/>
<circle cx="196.3" cy="198.7" r=".41"/>
<circle cx="197.4" cy="198.7" r=".41"/>
<circle cx="220.5" cy="224.9" r=".41"/>
<circle cx="221.6" cy="224.9" r=".41"/>
</g>
<!-- layer: HGTS_11 -->
<g fill="none" stroke="#000" stroke-width=".26">
<path d="M83.1 139.9l-.2 .3 .1 .2 .9-.2a.4 .4 0 0 1 0 .7 .4 .4 0 0 1-.6-.2l.2-.7-.1-.2zM84.4 138.6l-.3 .4 .3 .2a.52 .52 0 0 1 .5-.3 .52 .52 0 0 1 .4 .4l-.2 .4a.41 .41 0 0 1-.6-.2 .41 .41 0 0 1 .2-.6v-.3zM85.1 138.3l-.1-.4 .5-.1 .2 1.2 .6-.6M86.4 136.8h1M86.9 136.3v1M109.9 128.6l-.7 .7-.1-1.1 .8 .9M110.3 127.6a.38 .38 0 0 1-.1 .6 .38 .38 0 0 1-.5-.3 .38 .38 0 0 1 .4-.4l.7 .7-.5 .3M111.2 127.7h.1M111.4 126.2l-.1-.1a.57 .57 0 0 0-.1 .9 .57 .57 0 0 0 .8 0 .39 .39 0 0 0-.5-.5 .39 .39 0 0 0-.2 .7M111.8 125.9v-.4l.9 .9M112.2 125.1h1M112.7 124.6v1"/>
<path d="M141.3 139.9v1M149.8 132.9h1M150.3 132.4v1M166.4 132.8h1M166.9 132.3v1M172.2 130.4h1M172.7 130v1M173.3 139.6h1M173.8 139.1v1M249.1 131.3h1M249.6 130.8v1M270.1 131.4h1"/>
<path d="M270.6 130.9v1M296.7 135.1h1M297.2 134.6v1M315.9 134.1h1M316.4 133.6v1M335.4 125.1h1M335.9 124.6v1M336 127.5l-.4 .4 .3 .5a.44 .44 0 0 1 .5-.5 .44 .44 0 0 1 .4 .5 .44 .44 0 0 1-.6 .3M336.8 126.7l-.4 .4 .3 .4a.44 .44 0 0 1 .5-.5 .44 .44 0 0 1 .4 .6 .44 .44 0 0 1-.6 .3M338 125.6l-.3 .3 .3 .2a.52 .52 0 0 1 .5-.2 .52 .52 0 0 1 .4 .4l-.2 .3h-.4l-.2-.4 .3-.5-.1-.2zM338 127.1h.1M339.3 124.8a.39 .39 0 0 1-.2 .6 .39 .39 0 0 1-.5-.3 .39 .39 0 0 1 .5-.4l.6 .8-.5 .3"/>
<path d="M79.7 143.5l.7 .7h.4M80.2 143.6l-.3 .3M80.6 142.6l.9 .9M81 143.8h.1M81.3 142.5v.8M81.3 143h.6M82.2 142.6h.1M83.1 141l-.6 .7-.2-1 .9 .9M84.4 140.2h.1M110.8 159.6l.6-.6 .5 1.3M112 158.4a.62 .62 0 0 1 .8 .3 .62 .62 0 0 1-.2 .8l-.7-.6zM112.4 157.5h1.1"/>
<path d="M113 156.9v1M140.8 140.4h1M169 142.8l-.4 .4 .3 .5a.44 .44 0 0 1 .5-.5 .44 .44 0 0 1 .4 .5 .44 .44 0 0 1-.6 .3M169.6 142.6v-.3l.3-.2 .2 .1 .1 1.2 .6-.6M171 142.4h.1M171.5 141a.39 .39 0 0 1-.2 .6 .39 .39 0 0 1-.5-.3 .39 .39 0 0 1 .4-.5l.7 .8-.5 .3M172.3 140.1a.39 .39 0 0 1-.1 .6 .39 .39 0 0 1-.6-.3 .39 .39 0 0 1 .5-.4l.6 .8-.4 .3M270.1 154.9h1M270.6 154.4v1M270.6 153l-.4 .4 .3 .5a.44 .44 0 0 1 .5-.5 .44 .44 0 0 1 .4 .5 .44 .44 0 0 1-.6 .3M271 152.6l.5-.5 .1 .6a.41 .41 0 0 1 .7 .3 .41 .41 0 0 1-.6 .4M272.4 151.6v-.4l.9 .9"/>
<path d="M272.6 152.6h.1M273.2 150.4a.68 .68 0 0 1 .7 .2 .68 .68 0 0 1 .1 .8 .68 .68 0 0 1-.7-.2 .68 .68 0 0 1-.1-.8zM295.1 152.2h1M295.6 151.7v1M296.4 153.5h1M296.9 153v1M336.5 155.9h1M337 155.4v1M83.7 177.7l.7 .7h.4M84.1 179.8l-.1 .3 .2 .1 .8-.2a.39 .39 0 0 1 0 .7 .39 .39 0 0 1-.6-.4l.2-.6-.2-.2zM84.2 177.9l-.3 .3M84.6 176.8l.9 .9"/>
<path d="M85 178h.1M85.3 176.7v.9M85.3 177.2l.7 .1M85.5 179.9h.1M86 178.5a.39 .39 0 0 1-.2 .6 .39 .39 0 0 1-.5-.3 .39 .39 0 0 1 .5-.4l.6 .8-.5 .3M86.2 176.9h.1M86.5 177.4l-.5 .4 .4 .4a.44 .44 0 0 1 .5-.4 .44 .44 0 0 1 .4 .5 .44 .44 0 0 1-.6 .3M86.7 176.6h1.1M87.3 176.1v1M109.9 161.6l-.6 .7-.2-1 .9 .9M110.4 160.6a.39 .39 0 0 1-.2 .6 .39 .39 0 0 1-.5-.3 .39 .39 0 0 1 .5-.4l.6 .8-.5 .3M111.2 160.8h.1"/>
<path d="M84.2 180.8l-.6 .6-.2-1 .9 .9"/>
</g>
<!-- layer: TEXT1 -->
<path d="M314.5 134h1.2" fill="none" stroke="#000" stroke-width=".26"/>
<!-- layer: EXISTING -->
<g fill="#000" stroke="#000" stroke-width=".26">
<path d="M204 116.3v.8zM203.8 115.6l.3 .6zM217.5 116.2v.8zM217.4 115.5l.2 .6zM234 116.2v.7zM233.8 115.4l.3 .6zM188.1 197.7l.2 .6h-.1zM188.2 196.8v.8z"/>
<path d="M203.8 115.6l.3 .7zM203.8 115.6l.3 .7z"/>
<path d="M203.9 115.9l.2 .4zM203.9 115.9l.2 .4z"/>
<path d="M203.9 116l.2 .5zM203.9 116l.2 .5z"/>
<path d="M203.9 115.6l.2 .6zM203.9 115.6h.3l-.1 .3z"/>
<path d="M217.4 115.5l.2 .7zM217.4 115.5l.2 .7z"/>
<path d="M217.5 115.9l.1 .3zM217.5 115.9l.1 .3z"/>
<path d="M217.5 115.9l.1 .5zM217.5 115.9l.1 .5z"/>
<path d="M217.5 115.5l.1 .6zM217.5 115.5h.2v.4z"/>
<path d="M233.8 115.4l.2 .7zM233.8 115.4l.2 .7z"/>
<path d="M233.9 115.8l.1 .4zM233.9 115.8l.1 .4z"/>
<path d="M233.9 115.9l.1 .4zM233.9 115.9l.1 .4z"/>
<path d="M233.9 115.4l.2 .6zM233.9 115.4h.3l-.1 .4z"/>
<path d="M188.1 197.7l.1 .6zM188.1 197.9l.1 .4h-.3z"/>
<path d="M188.1 197.4l.1 .5zM188.1 197.4l.1 .5z"/>
<path d="M188.1 197.6l.1 .3zM188.1 197.6l.1 .3z"/>
<path d="M188.1 197.6l.2 .7zM188.1 197.6l.2 .7z"/>
</g>
<!-- layer: TEXT -->
<g fill="#000" stroke="#000" stroke-width=".26">
<path d="M85 123.9h3.5zM85 123.9l1.8 3 1.7-3z"/>
<path d="M85 123.9h3.5zM85 123.9l1.8 3 1.7-3z"/>
</g>
<g font-size="7.5">
<text x="66.6" y="164.5" transform="rotate(-90 66.6 164.5)">MALABAR ROAD</text>
<text x="37.8" y="233.3">Site Plan</text>
</g>
<g font-size="4.5">
<text x="37.6" y="240.8">No.</text>
<text x="37.6" y="245.8">Lot.</text>
<text x="49.4" y="240.8">: 186</text>
<text x="49.4" y="245.8">: 1</text>
<text x="37.6" y="250.9">DP</text>
<text x="49.4" y="250.9">: 217265</text>
<text x="37.8" y="255.9">AREA : 290.9m² (By Title)</text>
<text x="28.4" y="283.6">MR D &amp; DR F HUDSON</text>
<text x="142.6" y="283.6">186 MALABAR ROAD SOUTH COOGEE NSW 2034</text>
<text x="293.4" y="283.9">1: 200</text>
<text x="322.2" y="283.9">2 OF 8</text>
<text x="354.4" y="283.8">7758</text>
<text x="377.4" y="283.7">F</text>
</g>
<text font-size="4" x="159.1" y="104.4">56.38</text>
<text font-size="3.2" x="366.2" y="283.8">/16</text>
<g font-size="3.1">
<text x="75.6" y="132.4" transform="rotate(-90 75.6 132.4)">Bench Mark</text>
<text x="79.6" y="141.2" transform="rotate(-90 79.6 141.2)">Cut in top of Kerb</text>
<text x="83.5" y="138.3" transform="rotate(-90 83.5 138.3)">RL 48.79 (AHD)</text>
</g>
<g font-size="3">
<text x="197.8" y="123.6">45.420</text>
<text x="112.6" y="141.6" transform="rotate(-91 112.6 141.6)">6.46</text>
<text x="342.3" y="149.3" transform="rotate(-84 342.3 149.3)">6.54</text>
<text x="123.4" y="156.5">5.505</text>
<text x="174.2" y="160.5">22.87</text>
<text x="298.1" y="160.9">16.42</text>
</g>
<g font-size="2.6">
<text x="380.7" y="27.7" transform="rotate(1 380.7 27.7)">M.N.</text>
<text x="389.5" y="32.3" transform="rotate(1 389.5 32.3)">T.N.</text>
<text x="135.1" y="53.4">14.670 Approx. Proposed</text>
<text x="119.6" y="61.4">5505 Existing</text>
<text x="121.3" y="65.9">(By Survey)</text>
<text x="207.3" y="100.1">Two Storey</text>
<text x="203.8" y="103.1">Rendered Cottage</text>
<text x="204.7" y="106">Semi - Detached</text>
<text x="208.1" y="108.9">(Tile Roof)</text>
<text x="209" y="111.9">No.188</text>
<text x="301.5" y="115.2">Pool</text>
<text x="165.6" y="124.6">Line of existing residence</text>
<text x="124" y="131.5">Garden</text>
<text x="165.7" y="127.5">shown dashed</text>
<text x="204.1" y="128">Concrete Path</text>
<text x="27.8" y="136" transform="rotate(-90 27.8 136)">&amp; Proposed</text>
<text x="30.7" y="136.4" transform="rotate(-90 30.7 136.4)">(By Survey)</text>
<text x="44.1" y="137" transform="rotate(-90 44.1 137)">1.410 Existing</text>
<text x="47" y="134.6" transform="rotate(-90 47 134.6)">(By Survey)</text>
<text x="24.8" y="138.8" transform="rotate(-90 24.8 138.8)">1.680 Existing</text>
<text x="143.6" y="140.8" transform="rotate(-39 143.6 140.8)">Garden</text>
<text x="279.4" y="142.8">Paved</text>
<text x="318.6" y="143.4">Pergola</text>
<text x="122.8" y="147.7">Concrete</text>
<text x="207.8" y="147.4">Floor Addition</text>
<text x="207.8" y="144.5">Proposed First</text>
<text x="295.2" y="146.4" transform="rotate(-90 295.2 146.4)">Gravel</text>
<text x="122.7" y="150.6">Driveway</text>
<text x="299.3" y="151.2">Garden</text>
<text x="205" y="165.4">Single Storey</text>
<text x="203.2" y="171.3">Semi - Detached</text>
<text x="205" y="168.3">Brick Cottage</text>
<text x="206.7" y="174.2">(Tile Roof)</text>
<text x="207.6" y="177.1">No.184</text>
<text x="204.4" y="205.6">Single Storey</text>
<text x="204.4" y="208.5">Brick Cottage</text>
<text x="202.7" y="211.5">Semi - Detached</text>
<text x="206.2" y="214.4">(Tile Roof)</text>
<text x="207" y="217.3">No.182</text>
<text x="19.8" y="283.8">FOR:</text>
<text x="137.4" y="283.6">AT:</text>
<text x="283.1" y="283.9">SCALE:</text>
<text x="311.6" y="283.9">SHEET:</text>
<text x="340.9" y="283.9">JOB NO:</text>
</g>
<text font-size="2.4" x="157.8" y="106.6">Balcony</text>
</svg>
